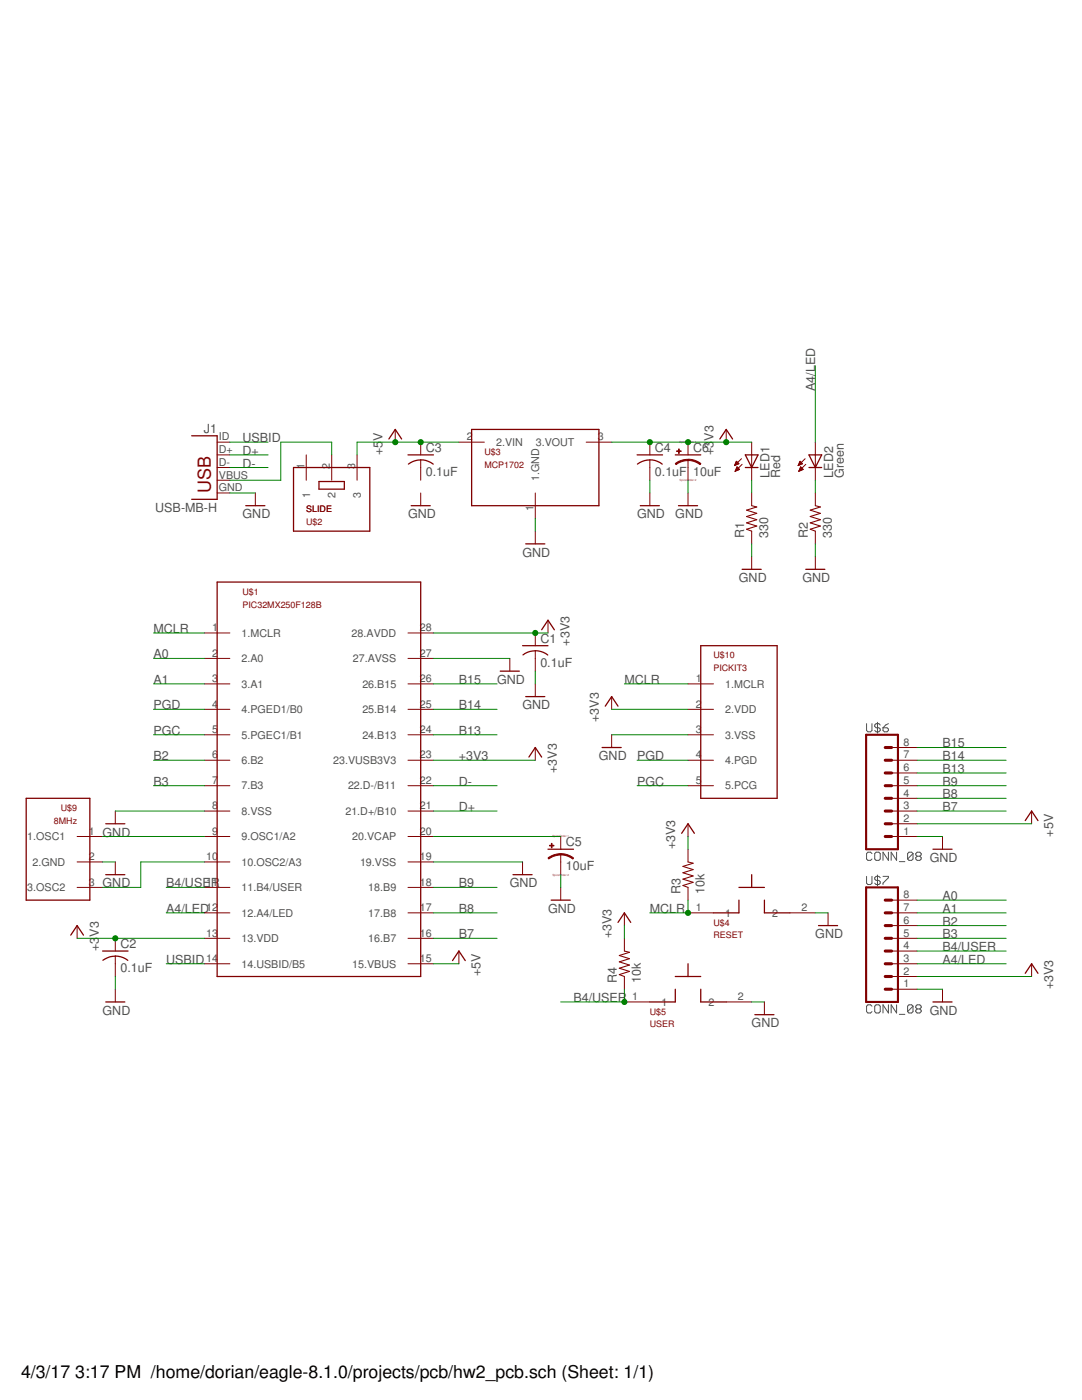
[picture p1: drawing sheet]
<svg xmlns="http://www.w3.org/2000/svg" width="216mm" height="279mm" viewBox="0 0 216 279" stroke-linecap="round" stroke-linejoin="round" font-family="sans-serif">
<g fill="none" stroke="#505050" stroke-width=".2">
<path d="M172.9 144.4v1.4l.3 .2h.5l.3-.2v-1.4M175.1 144.1v2.2M175.6 144.7l-.2-.3h-.6l-.3 .3v.3l.3 .2h.6l.2 .3v.3l-.2 .2h-.6l-.3-.2M176.2 145.2h.8l.3 .3v.3l-.3 .2h-.5l-.3-.2zM177.3 144.4l-.6 .3-.5 .5M172.9 174.9v1.4l.3 .2h.5l.3-.2v-1.4M174 170.3l-.3-.2h-.5l-.3 .2v1.1l.3 .3h.5l.3-.3M174.8 170.1h.6l.2 .2v1.1l-.2 .3h-.6l-.3-.3v-1.1zM175.1 174.6v2.2M175.6 175.2l-.2-.3h-.6l-.3 .3v.2l.3 .3h.6l.2 .3v.3l-.2 .2h-.6l-.3-.2M176.2 174.9h1.1v.3l-1.1 1.1v.2M177.3 170.1v1.6l-1.1-1.6v1.6"/>
<path d="M178.9 170.1v1.6l-1.1-1.6v1.6M179.5 172h1.1M182.2 170.3l-.3-.2h-.5l-.3 .2v1.1M182.2 170.3v1.1l-.3 .3h-.5l-.3-.3M182.2 170.3l-1.1 1.1M183 170.9l-.3-.3v-.3l.3-.2h.5l.3 .2v.3l-.3 .3M183 170.9l-.3 .3v.2l.3 .3h.5l.3-.3v-.2l-.3-.3M183 170.9h.5M174 200.8l-.3-.3h-.5l-.3 .3v1.1l.3 .3h.5l.3-.3M174.8 200.5h.6l.2 .3v1.1l-.2 .3h-.6l-.3-.3v-1.1zM177.3 200.5v1.7l-1.1-1.7v1.7M178.9 200.5v1.7l-1.1-1.7v1.7"/>
<path d="M179.5 202.4h1.1M182.2 200.8l-.3-.3h-.5l-.3 .3v1.1M182.2 200.8v1.1l-.3 .3h-.5l-.3-.3M182.2 200.8l-1.1 1.1M183 201.4l-.3-.3v-.3l.3-.3h.5l.3 .3v.3l-.3 .3M183 201.4l-.3 .2v.3l.3 .3h.5l.3-.3v-.3l-.3-.2M183 201.4h.5"/>
</g>
<g fill="none" stroke="#800000" stroke-width=".2">
<path d="M43.3 90.8h2.6M43.3 93.3h2.6M43.3 95.8h2.6M43.3 98.4h2.6M43.3 88.2h2.6M50.9 98.4v2.5M61.1 90.8v5M66.2 90.8v5M71.2 90.8v5M78.9 85.7v2.5M83.9 88.2v2.6M83.9 91.8v4"/>
<path d="M83.9 98.4v2.5M91.6 88.2h5M106.8 98.4v5.1M117 88.2h5M129.7 88.2v2.6M129.7 91.8v4M129.7 98.4v2.5M137.3 88.2v2.6M137.3 91.8v4M137.3 98.4v2.5M144.9 85.7v2.5M146.6 92.8h.2"/>
<path d="M146.6 92.7h.5M146.7 94h.1M146.7 92.6h.6M146.7 92.5h.7M146.7 93.9h.3M146.8 92.4h.4M146.8 93.8h.5M146.9 92.2h.2M146.9 93.7h.7M146.9 92.1h.1M146.9 93.6h.5M146.9 92.1l.5 .4-.8 .4z"/>
<path d="M147 93.4h.3M147 93.3h.2M147 93.2h.1M147.1 93.2l-.4 .9M147.1 93.2l.5 .5M147.6 93.7l-.9 .4M148 91.5l-1.4 1.4M148.1 92.7l-1.4 1.4M150 88.2v7.6M150 98.4v2.5M159.3 92.8h.2M159.3 92.7h.5"/>
<path d="M159.4 92.6h.6M159.4 94h.1M159.4 92.5h.7M159.4 93.9h.3M159.5 92.4h.4M159.5 93.8h.5M159.6 92.2h.2M159.6 93.7h.7M159.6 92.1h.1M159.6 93.6h.5M159.6 93.4h.4M159.6 92.1l.5 .4-.8 .4z"/>
<path d="M159.7 93.3h.2M159.7 93.2h.1M159.8 93.2l-.4 .9M159.8 93.2l.5 .5-.9 .4M160.7 91.5l-1.4 1.4M160.8 92.7l-1.4 1.4M162.7 88.2v7.6M162.7 98.4v2.5M106.8 106v2.5M150 106v2.5M150 111.1v2.5M162.7 106v2.5"/>
<path d="M162.7 111.1v2.5M40.8 126.3h5.1M40.8 131.4h5.1M40.8 136.5h5.1M81.4 126.3h5.1M81.4 131.4h5.1M81.4 136.5h5.1M101.7 131.4v2.5M106.8 126.3v2.6M106.8 129.9v4M106.8 136.5v2.5M109.3 123.8v2.5"/>
<path d="M122 139v2.6M137.3 136.5h5.1M40.8 141.6h5.1M40.8 146.6h5.1M40.8 151.7h5.1M40.8 156.8h5.1M81.4 141.6h5.1M81.4 146.6h5.1M81.4 151.7h5.1M81.4 156.8h5.1M106.8 149.2v2.5M122 146.6v2.6"/>
<path d="M137.3 141.6h5.1M137.3 146.6h5.1M137.3 151.7h5.1M137.3 156.8h5.1M177.9 151.7h5.1M177.9 156.8h5.1M177.9 159.3h5.1M177.9 154.3h5.1M177.9 149.2h5.1M15.4 166.9h5.1M15.4 172h5.1M15.4 177.1h5.1"/>
<path d="M23 161.9v2.5M23 172v2.6M40.8 161.9h5.1M40.8 166.9h5.1M40.8 172h5.1M40.8 177.1h5.1M81.4 161.9h5.1M81.4 166.9h5.1M81.4 172h5.1M81.4 177.1h5.1M104.3 172v2.6M111.9 166.9v2.6"/>
<path d="M111.9 170.5v4.1M111.9 177.1v2.5M137.3 164.4v2.5M137.3 169.5v2.5M137.3 177.1v2.5M177.9 161.9h5.1M177.9 166.9h5.1M177.9 164.4h5.1M177.9 179.6h5.1M188.1 166.9v2.6M205.8 161.9v2.5M15.4 184.7v2.6"/>
<path d="M23 187.3v2.5M23 190.8v4.1M23 197.4v2.6M40.8 182.2h5.1M40.8 187.3h5.1M40.8 192.3h5.1M81.4 182.2h5.1M81.4 187.3h5.1M81.4 192.3h5.1M91.6 189.8v2.5M124.6 200h5.1M124.6 182.2v2.5"/>
<path d="M124.6 187.3v2.5M124.6 194.9v2.5M137.3 182.2h5.1M144.9 200h5.1M152.5 200v2.5M157.6 182.2h5.1M165.2 182.2v2.5M177.9 182.2h5.1M177.9 187.3h5.1M177.9 192.3h5.1M177.9 197.4h5.1M177.9 194.9h5.1"/>
<path d="M177.9 189.8h5.1M177.9 184.7h5.1M188.1 197.4v2.6M205.8 192.3v2.6"/>
</g>
<g fill="none" stroke="#800000" stroke-width=".25">
<path d="M38.2 87h5.1v12.7h-5.1M58.6 93.3h15.2v12.7h-15.2zM63.6 96.1h5.1v1.5h-5.1zM77.6 87.6l1.3-1.9 1.2 1.9M81.4 90.8h5.1M81.5 92.6a4 4 0 0 1 4.9 0M94.1 85.7h25.4v15.2h-25.4zM127.1 90.8h5.1M127.2 92.6a4 4 0 0 1 4.9 0M134.7 90.8h5.1M143.6 87.6l1.3-1.9 1.3 1.9M148.7 93.3h2.6"/>
<path d="M148.7 90.8h2.6l-1.3 2.5zM161.4 93.3h2.6M161.4 90.8h2.6l-1.3 2.5zM43.3 116.2h40.6v78.7h-40.6zM49 100.9h3.9M82 100.9h3.9M104.9 108.5h3.8M127.8 100.9h3.8M135.4 100.9h3.8M148.1 113.6h3.8M160.8 113.6h3.8M99.8 133.9h3.8"/>
<path d="M104.3 128.9h5M104.9 139h3.8M106.8 129.9l1.6 .3 .9 .5M106.8 129.9l-1.5 .3-.9 .5M108.1 125.7l1.2-1.9 1.3 1.9M139.8 128.9h15.3v30.4h-15.3zM5.2 159.3h12.7v20.3h-12.7zM105.5 151.1l1.3-1.9 1.3 1.9M120.1 149.2h3.9M120.8 140.9l1.2-1.9 1.3 1.9M21.1 164.4h3.8M21.1 174.6h3.8"/>
<path d="M102.4 174.6h3.8M109.3 169.5h5.1M110 179.6h3.8M136 166.3l1.3-1.9 1.3 1.9M147.4 179.6v2.6h-5M147.4 177.1h5.1M150 174.6v2.5M152.5 179.6v2.6h5.1M186.2 169.5h3.8M204.6 163.8l1.2-1.9 1.3 1.9M14.1 186.6l1.3-1.9 1.3 1.9M20.5 189.8h5"/>
<path d="M20.5 191.6a4 4 0 0 1 5 .1M21.1 200h3.8M90.3 191.7l1.3-1.9 1.2 1.9M123.3 184.1l1.3-1.9 1.3 1.9M134.7 194.9h5.1M134.7 197.4v2.6h-5M137.3 192.3v2.6M139.8 197.4v2.6h5.1M163.3 184.7h3.8M186.2 200h3.8M204.6 194.2l1.2-1.9 1.3 1.9M150.6 202.5h3.8"/>
</g>
<path d="M150 100.9l1 .3-2 .6 2 .6-2 .7 2 .6-2 .7 2 .6-2 .6 1 .4M162.7 100.9l1 .3-2 .6 2 .6-2 .7 2 .6-2 .7 2 .6-2 .6 1 .4M137.3 172l1 .3-2 .6 2 .6-2 .7 2 .6-2 .7 2 .6-2 .6 1 .4M124.6 189.8l1 .3-2 .6 2 .6-2 .7 2 .6-2 .6 2 .7-2 .6 1 .4" fill="none" stroke="#800000" stroke-width=".21"/>
<g fill="#800000" stroke="#800000" stroke-width=".2">
<path d="M111.9 170.4l1.3 .2 1.2 .6-.1 .2-1.4-.6-1-.2z" fill-rule="evenodd"/>
<path d="M109.3 171.2l1.3-.6 1.3-.2v.2l-1.5 .3-.9 .5z" fill-rule="evenodd"/>
<path d="M137.3 91.7l1.3 .2 1.2 .6-.1 .2-1.4-.7-1-.1z" fill-rule="evenodd"/>
<path d="M134.7 92.5l1.2-.6 1.4-.2v.2l-1 .2-1.4 .6z" fill-rule="evenodd"/>
</g>
<g fill="#800000" stroke="#800000" stroke-width=".2">
<path d="M109.6 168.7h.9v.1h-.9z"/>
<path d="M110 168.3h.2v.9h-.2z"/>
<path d="M135 90h.9v.1h-.9z"/>
<path d="M135.4 89.6h.1v.9h-.1z"/>
</g>
<path d="M172.8 146.6h6.4v22.9h-6.4zM172.8 177.1h6.4v22.9h-6.4z" fill="none" stroke="#800000" stroke-width=".42"/>
<g fill="none" stroke="#800000" stroke-width=".61">
<path d="M176.6 156.8h1.3M176.6 159.3h1.3M176.6 154.3h1.3M176.6 151.7h1.3M176.6 149.2h1.3M176.6 161.9h1.3M176.6 164.4h1.3M176.6 166.9h1.3M176.6 179.6h1.3M176.6 192.3h1.3M176.6 194.9h1.3M176.6 197.4h1.3"/>
<path d="M176.6 187.3h1.3M176.6 189.8h1.3M176.6 184.7h1.3M176.6 182.2h1.3"/>
</g>
<g fill="none" stroke="#008000" stroke-width=".2">
<path d="M162.7 73v15.2M45.9 98.4h5M45.9 88.2h7.6M45.9 93.3h7.6M45.9 90.8h7.6M66.2 90.8v-2.6h-10.2v7.6h-10.1M91.6 88.2h-20.4v2.6M122 88.2h28M129.7 95.8v2.6M137.3 95.8v2.6M150 95.8v2.6M162.7 95.8v2.6"/>
<path d="M106.8 103.5v2.5M150 108.5v2.6M162.7 108.5v2.6M30.6 131.4h10.2M30.6 126.3h10.2M30.6 136.5h10.2M86.5 131.4h15.2M86.5 126.3h22.8M86.5 136.5h12.7M106.8 133.9v2.6M124.6 136.5h12.7M30.6 146.6h10.2"/>
<path d="M30.6 151.7h10.2M30.6 141.6h10.2M30.6 156.8h10.2M86.5 146.6h12.7M86.5 151.7h20.3M86.5 141.6h12.7M86.5 156.8h12.7M122 146.6h15.3M122 141.6h15.3M127.1 151.7h10.2M127.1 156.8h10.2M183 151.7h17.8"/>
<path d="M183 156.8h17.8M183 149.2h17.8M183 154.3h17.8M183 159.3h17.8M20.5 172h2.5M20.5 166.9h20.3M23 161.9h17.8M33.2 177.1h7.6M40.8 172h-12.7v5.1h-7.6M86.5 172h17.8M86.5 161.9h12.7M86.5 166.9h25.4"/>
<path d="M86.5 177.1h12.7M111.9 174.6v2.5M137.3 166.9v2.6M137.3 179.6v2.6h-7.6M183 161.9h17.8M183 166.9h5.1M183 164.4h22.8M183 179.6h17.8M15.4 187.3h25.4M23 194.9v2.5M33.2 182.2h7.6M33.2 192.3h7.6"/>
<path d="M86.5 182.2h12.7M86.5 192.3h5.1M86.5 187.3h12.7M124.6 197.4v2.6h-12.7M124.6 184.7v2.6M150 200h2.5M162.7 182.2h2.5M183 182.2h17.8M183 197.4h5.1M183 192.3h17.8M183 187.3h17.8M183 194.9h22.8"/>
<path d="M183 184.7h17.8M183 189.8h17.8"/>
</g>
<g fill="#008000" stroke="#008000" stroke-width=".2">
<circle cx="78.9" cy="88.2" r=".51"/>
<circle cx="83.9" cy="88.2" r=".51"/>
<circle cx="129.7" cy="88.2" r=".51"/>
<circle cx="137.3" cy="88.2" r=".51"/>
<circle cx="144.9" cy="88.2" r=".51"/>
<circle cx="23" cy="187.3" r=".51"/>
<circle cx="106.8" cy="126.3" r=".51"/>
<circle cx="137.3" cy="182.2" r=".51"/>
<circle cx="124.6" cy="200" r=".51"/>
</g>
<text font-size="3.6" fill="#800000" x="42.1" y="98.4" transform="rotate(-90 42.1 98.4)">USB</text>
<g font-size="3.5">
<text x="4.2" y="274.9">4/3/17</text>
<text x="15" y="274.9">3:17 PM /home/dorian/eagle-8.1.0/projects/pcb/hw2_pcb.sch (Sheet: 1/1)</text>
</g>
<g font-size="2.5" fill="#505050">
<text x="162.7" y="78.1" transform="rotate(-90 162.7 78.1)">A4/LED</text>
<text x="40.7" y="86.3">J1</text>
<text x="48.4" y="88.2">USBID</text>
<text x="76.3" y="87.9" transform="rotate(-90 76.3 87.9)">V</text>
<text x="142.4" y="87.9" transform="rotate(-90 142.4 87.9)">V3</text>
<text x="48.4" y="93.3">D-</text>
<text x="48.4" y="90.8">D+</text>
<text x="76.3" y="90.8" transform="rotate(-90 76.3 90.8)">+5</text>
<text x="85" y="95">0.1uF</text>
<text x="85" y="90.1">C3</text>
<text x="130.7" y="95">0.1uF</text>
<text x="130.7" y="90.1">C4</text>
<text x="138.3" y="95">10uF</text>
<text x="138.3" y="90.1">C6</text>
<text x="142.4" y="90.8" transform="rotate(-90 142.4 90.8)">+3</text>
<text x="153.5" y="95.3" transform="rotate(-90 153.5 95.3)">LED1</text>
<text x="155.7" y="95.3" transform="rotate(-90 155.7 95.3)">Red</text>
<text x="166.2" y="95.3" transform="rotate(-90 166.2 95.3)">LED2</text>
<text x="168.4" y="95.3" transform="rotate(-90 168.4 95.3)">Green</text>
<text x="31" y="102.2">USB-MB-H</text>
<text x="48.4" y="103.5">GND</text>
<text x="81.4" y="103.5">GND</text>
<text x="127.1" y="103.5">GND</text>
<text x="134.7" y="103.5">GND</text>
<text x="148.5" y="107.3" transform="rotate(-90 148.5 107.3)">R1</text>
<text x="153.3" y="107.3" transform="rotate(-90 153.3 107.3)">330</text>
<text x="161.2" y="107.3" transform="rotate(-90 161.2 107.3)">R2</text>
<text x="166" y="107.3" transform="rotate(-90 166 107.3)">330</text>
<text x="104.3" y="111.1">GND</text>
<text x="147.4" y="116.2">GND</text>
<text x="160.1" y="116.2">GND</text>
<text x="30.6" y="126.3">MCLR</text>
<text x="30.6" y="131.4">A0</text>
<text x="107.8" y="128.2">C1</text>
<text x="113.7" y="128.9" transform="rotate(-90 113.7 128.9)">+3V3</text>
<text x="30.6" y="136.5">A1</text>
<text x="91.6" y="136.5">B15</text>
<text x="99.2" y="136.5">GND</text>
<text x="107.8" y="133.1">0.1uF</text>
<text x="124.6" y="136.5">MCLR</text>
<text x="30.6" y="141.6">PGD</text>
<text x="91.6" y="141.6">B14</text>
<text x="104.3" y="141.6">GND</text>
<text x="30.6" y="146.6">PGC</text>
<text x="91.6" y="146.6">B13</text>
<text x="119.5" y="144.1" transform="rotate(-90 119.5 144.1)">+3V3</text>
<text x="188.1" y="149.2">B15</text>
<text x="30.6" y="151.7">B2</text>
<text x="91.6" y="151.7">+3V3</text>
<text x="111.1" y="154.3" transform="rotate(-90 111.1 154.3)">+3V3</text>
<text x="119.5" y="151.7">GND</text>
<text x="127.1" y="151.7">PGD</text>
<text x="188.1" y="151.7">B14</text>
<text x="188.1" y="154.3">B13</text>
<text x="30.6" y="156.8">B3</text>
<text x="91.6" y="156.8">D-</text>
<text x="91.6" y="161.9">D+</text>
<text x="127.1" y="156.8">PGC</text>
<text x="188.1" y="156.8">B9</text>
<text x="188.1" y="159.3">B8</text>
<text x="188.1" y="161.9">B7</text>
<text x="20.5" y="166.9">GND</text>
<text x="210.2" y="166.9" transform="rotate(-90 210.2 166.9)">+5V</text>
<text x="112.9" y="173.7">10uF</text>
<text x="112.9" y="168.9">C5</text>
<text x="134.7" y="169.5" transform="rotate(-90 134.7 169.5)">+3V3</text>
<text x="185.5" y="172">GND</text>
<text x="20.5" y="177.1">GND</text>
<text x="33.2" y="177.1">B4/USER</text>
<text x="91.6" y="177.1">B9</text>
<text x="101.7" y="177.1">GND</text>
<text x="135.8" y="178.4" transform="rotate(-90 135.8 178.4)">R3</text>
<text x="140.6" y="178.4" transform="rotate(-90 140.6 178.4)">10k</text>
<text x="188.1" y="179.6">A0</text>
<text x="33.2" y="182.2">A4/LED</text>
<text x="91.6" y="182.2">B8</text>
<text x="109.3" y="182.2">GND</text>
<text x="129.7" y="182.2">MCLR</text>
<text x="188.1" y="182.2">A1</text>
<text x="188.1" y="184.7">B2</text>
<text x="19.7" y="189.8" transform="rotate(-90 19.7 189.8)">+3</text>
<text x="19.7" y="187" transform="rotate(-90 19.7 187)">V3</text>
<text x="24" y="189.2">C2</text>
<text x="91.6" y="187.3">B7</text>
<text x="122" y="187.3" transform="rotate(-90 122 187.3)">+3V3</text>
<text x="162.7" y="187.3">GND</text>
<text x="188.1" y="187.3">B3</text>
<text x="188.1" y="189.8">B4/USER</text>
<text x="24" y="194">0.1uF</text>
<text x="33.2" y="192.3">USBID</text>
<text x="95.9" y="194.9" transform="rotate(-90 95.9 194.9)">+5V</text>
<text x="123.1" y="196.1" transform="rotate(-90 123.1 196.1)">R4</text>
<text x="127.9" y="196.1" transform="rotate(-90 127.9 196.1)">10k</text>
<text x="188.1" y="192.3">A4/LED</text>
<text x="210.2" y="197.4" transform="rotate(-90 210.2 197.4)">+3V3</text>
<text x="20.5" y="202.5">GND</text>
<text x="114.4" y="200">B4/USER</text>
<text x="185.5" y="202.5">GND</text>
<text x="150" y="205">GND</text>
</g>
<g font-size="2.1" fill="#505050">
<text x="43.7" y="87.9">ID</text>
<text x="93.1" y="87.9">2</text>
<text x="99" y="89">2.VIN</text>
<text x="106.9" y="89">3.VOUT</text>
<text x="119.3" y="87.9">3</text>
<text x="43.7" y="90.4">D+</text>
<text x="43.7" y="93">D-</text>
<text x="43.7" y="95.5">VBUS</text>
<text x="60.7" y="93.5" transform="rotate(-90 60.7 93.5)">1</text>
<text x="65.8" y="93.5" transform="rotate(-90 65.8 93.5)">2</text>
<text x="70.9" y="93.5" transform="rotate(-90 70.9 93.5)">3</text>
<text x="43.7" y="98">GND</text>
<text x="61.9" y="99.4" transform="rotate(-90 61.9 99.4)">1</text>
<text x="66.9" y="99.4" transform="rotate(-90 66.9 99.4)">2</text>
<text x="72" y="99.4" transform="rotate(-90 72 99.4)">3</text>
<text x="106.5" y="101.9" transform="rotate(-90 106.5 101.9)">1</text>
<text x="107.6" y="96.1" transform="rotate(-90 107.6 96.1)">1.GND</text>
<text x="42.3" y="126">1</text>
<text x="83.8" y="126">28</text>
<text x="42.3" y="131">2</text>
<text x="48.2" y="127.1">1.MCLR</text>
<text x="70.2" y="127.1">28.AVDD</text>
<text x="83.8" y="131">27</text>
<text x="42.3" y="136.1">3</text>
<text x="48.2" y="132.2">2.A0</text>
<text x="48.2" y="137.2">3.A1</text>
<text x="70.4" y="132.2">27.AVSS</text>
<text x="72.3" y="137.2">26.B15</text>
<text x="83.8" y="136.1">26</text>
<text x="138.8" y="136.1">1</text>
<text x="144.7" y="137.2">1.MCLR</text>
<text x="42.3" y="141.2">4</text>
<text x="48.2" y="142.3">4.PGED1/B0</text>
<text x="72.3" y="142.3">25.B14</text>
<text x="83.8" y="141.2">25</text>
<text x="138.8" y="141.2">2</text>
<text x="144.7" y="142.3">2.VDD</text>
<text x="42.3" y="146.3">5</text>
<text x="48.2" y="147.4">5.PGEC1/B1</text>
<text x="72.3" y="147.4">24.B13</text>
<text x="83.8" y="146.3">24</text>
<text x="138.8" y="146.3">3</text>
<text x="144.7" y="147.4">3.VSS</text>
<text x="180.3" y="148.8">8</text>
<text x="42.3" y="151.4">6</text>
<text x="48.2" y="152.5">6.B2</text>
<text x="66.5" y="152.5">23.VUSB3V3</text>
<text x="83.8" y="151.4">23</text>
<text x="138.8" y="151.4">4</text>
<text x="144.7" y="152.5">4.PGD</text>
<text x="180.3" y="153.9">6</text>
<text x="180.3" y="151.4">7</text>
<text x="42.3" y="156.4">7</text>
<text x="42.3" y="161.5">8</text>
<text x="48.2" y="157.6">7.B3</text>
<text x="69.4" y="157.6">22.D-/B11</text>
<text x="83.8" y="161.5">21</text>
<text x="83.8" y="156.4">22</text>
<text x="138.8" y="156.4">5</text>
<text x="144.7" y="157.6">5.PCG</text>
<text x="180.3" y="161.5">3</text>
<text x="180.3" y="159">4</text>
<text x="180.3" y="156.4">5</text>
<text x="5.5" y="167.7">1.OSC1</text>
<text x="17.7" y="166.6">1</text>
<text x="42.3" y="166.6">9</text>
<text x="48.2" y="162.6">8.VSS</text>
<text x="48.2" y="167.7">9.OSC1/A2</text>
<text x="68.9" y="162.6">21.D+/B10</text>
<text x="70.3" y="167.7">20.VCAP</text>
<text x="83.8" y="166.6">20</text>
<text x="180.3" y="166.6">1</text>
<text x="180.3" y="164.1">2</text>
<text x="6.5" y="172.8">2.GND</text>
<text x="17.7" y="171.7">2</text>
<text x="41.2" y="171.7">10</text>
<text x="48.2" y="172.8">10.OSC2/A3</text>
<text x="71.8" y="172.8">19.VSS</text>
<text x="83.8" y="171.7">19</text>
<text x="5.5" y="177.9">3.OSC2</text>
<text x="17.7" y="176.8">3</text>
<text x="41.2" y="176.8">11</text>
<text x="48.2" y="177.9">11.B4/USER</text>
<text x="73.5" y="177.9">18.B9</text>
<text x="83.8" y="176.8">18</text>
<text x="180.3" y="179.3">8</text>
<text x="41.2" y="181.8">12</text>
<text x="48.2" y="182.9">12.A4/LED</text>
<text x="73.5" y="182.9">17.B8</text>
<text x="83.8" y="181.8">17</text>
<text x="138.8" y="181.8">1</text>
<text x="144.7" y="182.9">1</text>
<text x="154.1" y="182.9">2</text>
<text x="159.9" y="181.8">2</text>
<text x="180.3" y="184.4">6</text>
<text x="180.3" y="181.8">7</text>
<text x="41.2" y="186.9">13</text>
<text x="41.2" y="192">14</text>
<text x="48.2" y="188">13.VDD</text>
<text x="73.5" y="188">16.B7</text>
<text x="83.8" y="192">15</text>
<text x="83.8" y="186.9">16</text>
<text x="180.3" y="192">3</text>
<text x="180.3" y="189.4">4</text>
<text x="180.3" y="186.9">5</text>
<text x="48.2" y="193.1">14.USBID/B5</text>
<text x="70.3" y="193.1">15.VBUS</text>
<text x="180.3" y="197.1">1</text>
<text x="180.3" y="194.5">2</text>
<text x="126.1" y="199.6">1</text>
<text x="132" y="200.7">1</text>
<text x="141.4" y="200.7">2</text>
<text x="147.2" y="199.6">2</text>
</g>
<g font-size="1.8" fill="#800000">
<text x="96.7" y="90.8">U$3</text>
<text x="96.7" y="93.3">MCP1702</text>
<text x="61.1" y="104.7">U$2</text>
<text x="61.1" y="102.2">SLIDE</text>
<text x="48.4" y="118.7">U$1</text>
<text x="48.4" y="121.2">PIC32MX250F128B</text>
<text x="142.4" y="131.4">U$10</text>
<text x="142.4" y="133.9">PICKIT3</text>
<text x="12.1" y="161.9">U$9</text>
<text x="10.8" y="164.4">8MHz</text>
<text x="142.4" y="184.7">U$4</text>
<text x="142.4" y="187.3">RESET</text>
<text x="129.7" y="202.5">U$5</text>
<text x="129.7" y="205">USER</text>
</g>
<g font-size=".6" fill="#800080">
<text x="135.6" y="88.4">SpiceOrder 1</text>
<text x="135.6" y="96">SpiceOrder 2</text>
<text x="110.2" y="167.1">SpiceOrder 1</text>
<text x="110.2" y="174.8">SpiceOrder 2</text>
</g>
</svg>
